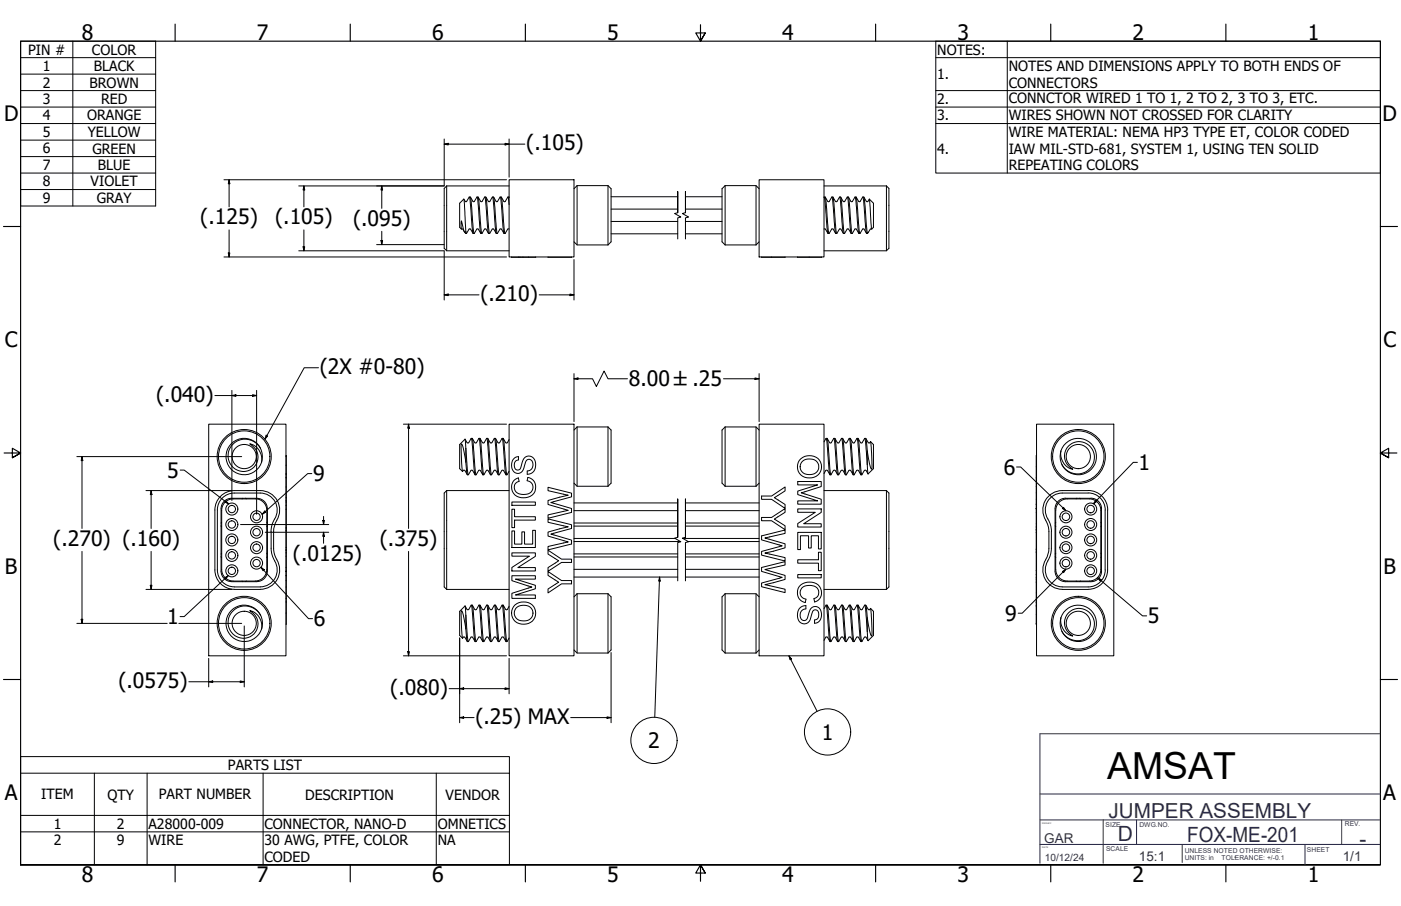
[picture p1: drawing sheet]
<svg xmlns="http://www.w3.org/2000/svg" width="864mm" height="559mm" viewBox="0 0 864 559" stroke-linecap="round" stroke-linejoin="round" font-family="sans-serif">
<!-- layer: Break Line (ANSI) -->
<path d="M418 131v-13v13l-2 1 4 2h-2v13M423 131v-13v13l-2 1 3 2h-1v13M418 331v-23v23l-2 1 4 2-2 1v23M423 331v-23v23l-2 1 3 2-1 1v23" fill="none" stroke="#000" stroke-width=".62"/>
<!-- layer: Visible (ANSI) -->
<g fill="none" stroke="#000" stroke-width=".62">
<path d="M275 115l-1 1v37l1 2h39M275 115v40M275 115h39M314 111h40v47h-40zM356 114v37M356 114l-2 2M356 114h19M375 114v37M375 114l2 2v33l-2 2M447 114h19l2 2M447 114v37M447 114l-2 2v33l2 2"/>
<path d="M466 114v37M468 111h40v47h-40zM508 115h38M546 115l2 1v37l-2 2h-38M546 115v40M286 123l1 1 2-2h1l2 22M289 122a4 4 0 0 1 2 4l1 18 2-3 2 3M290 122l2 2 2-2M294 122l2 22M294 122a4 4 0 0 1 1 4l2 18 2-3 2 3M295 122l2 2 2-2M299 122l2 22"/>
<path d="M299 122a4 4 0 0 1 1 4l2 18M300 122l1 2 3-2 1 19a1.9 1.9 0 0 0 2 3M304 122h.1M304 122l3 22M304 122l2 2 2-2h1l1 19a1.9 1.9 0 0 0 1 3M308 122h1M309 122l2 22M309 122l2 2 2-2 1 4M313 122h1M314 122h.1M377 129h41M377 121h41"/>
<path d="M377 137h41M423 129h22M423 121h22M423 137h22M508 122l2 22M508 122h.1M508 122h1M509 122l2 22 2-3 2 3M509 122l2 2 2-2 2 22M513 122h.1M513 122l3 22M513 122l2 2 3-2 1 19a1.9 1.9 0 0 0 2 3"/>
<path d="M518 122h.1M518 122l3 22M518 122l2 2 2-2 2 19a1.9 1.9 0 0 0 1 3M522 122h1M523 122l2 22 2-3 2 3M523 122l2 2 2-2 2 22M527 122a1.9 1.9 0 0 1 1 2l2 20 2-3 2 3M528 122l2 2 2-2M532 122l2 22M532 122h1v1l2 21M533 122l1 2h1l1-1M536 123l1 18"/>
<path d="M536 123l2 2v15l-1 1M284 141l-1-1v-15l3-2 1 20M284 141v-5l2 6 1 2M284 141h1l1 2M287 143l1 1M287 143v1M287 144h1M288 144l2-3 2 3M292 144h.1M296 144h1M301 144h1M302 144l2-3 2 3"/>
<path d="M307 144l2-3 2 3M314 141h-1l-2 3M315 158h15M320 158v1M322 158v1M326 158v1M338 158h14M354 149l2 2h19M377 144h41M423 144h22M447 151h19M468 149l-2 2"/>
<path d="M469 158h15M476 158v1M492 158h14M499 158v1M508 141h1l1 3M510 144h1M515 144h1M516 144l2-3 2 3M521 144l2-3 2 3M529 144h1M534 144h1M535 144h.1"/>
<path d="M535 143v1M537 141l-2 3M129 262h47v142h-47zM161 277a11 11 0 0 1 0 8M161 277a11 11 0 0 0-18-4 11 11 0 0 0 1 18 11 11 0 0 0 17-6M161 277a10 10 0 0 0-16-4 10 10 0 0 0 0 16 9 9 0 0 0 13-3 9 9 0 0 0-4-12 9 9 0 0 1 7 11M287 271l1 2 3-2 2 22M287 277l1 15 1 1 2-3 2 3M287 277v-6l-4 3v15l2 2M287 277v8M291 270a4 4 0 0 1 1 5l1 18 3-3 2 3M291 270l2 3 2-3"/>
<path d="M295 270l3 23M295 270a4 4 0 0 1 2 5l1 18 2-3 2 3M296 270l2 3 2-3M300 270l2 23M300 270h1M301 270l2 23M301 270l2 3 2-2 2 19v3h1M305 270h.1M305 270l3 23M305 270l2 3 3-2 1 19 1 3M310 270h.1M310 270l2 23 2-2"/>
<path d="M310 270l2 3 2-2M314 262h40v142h-40zM356 263l-2 2M356 263h19M356 263v37M375 263l2 2v33l-2 2M375 263v37M447 263h19l2 2M447 263l-2 2v33l2 2M447 263v37M466 263v37M468 262h40v142h-40z"/>
<path d="M509 270l3 23M509 270l-1 3M509 270a1.9 1.9 0 0 1 1 3l2 20M510 270l2 3 2-3M514 270l2 23M514 270h1M515 270l2 23M515 270l2 3 2-2 2 19a2 2 0 0 0 1 3M519 270h.1M519 270l3 23M519 270l2 3 2-3M523 270l2 20a2 2 0 0 0 1 3"/>
<path d="M523 270h1M524 270l2 23 3-3 2 3M524 270l2 3 2-3M528 270l3 23M528 270a1.9 1.9 0 0 1 1 3l2 20 2-3 2 2M529 270l2 3 2-3M533 270l2 17M533 270l1 1 1 7M534 270l1 3 2-1M535 278v9M537 272v14a3 3 0 0 1 0 3l-1-3-1-8M537 272l1 2v15l-3 3v-5"/>
<path d="M639 262h48v142h-48zM654 278a11 11 0 0 1 17-6 11 11 0 0 1 1 18 11 11 0 0 1-17-3M654 278a10 10 0 0 0 7 11 9 9 0 0 1-1-15 9 9 0 0 1 15 7 11 11 0 0 1-8 11 11 11 0 0 1-12-5M654 278a11 11 0 0 0 1 9M176 281h.1M176 295h.1M176 294h.1M176 282h.1M176 287h.1M176 292h.1M176 293h.1M176 294v13"/>
<path d="M176 281v12M176 293v1M285 291l1-1h1l1 3M287 285l1 8M287 285l-1-8-2-3 1 11v6M288 293h1M293 293h.1M298 293h.1M302 293h1M303 293l2-3 2 3M308 293l2-3 2 3M317 283l3-1v2a3 3 0 0 0-3 3 3 3 0 0 0 2 3l1-1 2-2a4 4 0 0 1 2-5 4 4 0 0 1 4 0 6 6 0 0 1 2 6 6 6 0 0 1-5 5v-2a4 4 0 0 0 3-4 4 4 0 0 0-2-4l-2 1-1 3a4 4 0 0 1-2 5 4 4 0 0 1-5-2 7 7 0 0 1 1-7z"/>
<path d="M317 296l3-1v2a4 4 0 0 0-3 5 4 4 0 0 0 6 3 4 4 0 0 0 5-3 4 4 0 0 0-3-6v-2a6 6 0 0 1 5 8 6 6 0 0 1-7 5 7 7 0 0 1-7-3 7 7 0 0 1 1-8zM354 298l2 2h19M447 300h19M468 298l-2 2M492 297h14v3l-12 4 12 4v3h-14v-2h12l-12-4v-2l12-4h-12zM494 283a7 7 0 0 1 9-1 7 7 0 0 1 2 10 7 7 0 0 1-10 2 7 7 0 0 1-1-11zM494 285a6 6 0 0 1 11 2 6 6 0 0 1-5 6 6 6 0 0 1-6-3l-1-2zM508 292l2-2 2 3M512 293h.1M512 293l2-3 2 3M516 293h1M517 293l2-3 2 3"/>
<path d="M522 293l2-3 2 3M531 293h.1M639 297v14M639 295h.1M639 295v2M639 297h.1M639 288h.1M639 281v14M138 310l4-3h16a7 7 0 0 1 7 7v38a7 7 0 0 1-7 7h-15a6 6 0 0 1-7-7v-38zM144 308a7 7 0 0 0-7 7v36a7 7 0 0 0 7 7M144 308h13M150 307l-1 1"/>
<path d="M151 307l1 1M157 308a7 7 0 0 1 7 7v36a7 7 0 0 1-7 7h-13M176 314h.1M176 312h.1M176 310h.1M176 300h.1M176 307h.1M176 309h.1M176 307v3M176 312v2M176 310v2M176 314v11"/>
<path d="M275 303l-1 1v58l1 2M275 303v61M275 303h39M316 314h1v5h13v2h-13v4h-1zM316 310h14v2h-14zM338 301l14 3v2l-12 4 12 4v2l-14 4v-2l12-3-12-4v-2l12-4-12-2zM354 310h64M354 315h64M423 310h45M423 315h45M469 306h7l8-6v3l-7 4 7 4v3l-8-6h-7zM469 319h7l8-5v2l-7 4 7 4v3l-8-6h-7z"/>
<path d="M492 314h14v2l-11 7h11v2h-14v-2l11-7h-11zM508 303h38M546 303l2 1v58l-2 2M546 303v61M639 314h.1M639 314v11M639 311v3M639 311h.1M639 308h.1M639 304h.1M639 300h.1M639 316h.1"/>
<path d="M653 310l2-2h2h15a7 7 0 0 1 7 7v36a7 7 0 0 1-7 7h-14a7 7 0 0 1-7-7v-36v-2zM657 307h15M657 307a7 7 0 0 0-7 7v38a7 7 0 0 0 7 7h15a6 6 0 0 0 7-7v-38a7 7 0 0 0-7-7M664 307l-1 1M666 307v1M671 304h-16a10 10 0 0 0-9 16M671 304a10 10 0 0 1 10 11v37a11 11 0 0 1-10 10h-16a11 11 0 0 1-9-16M136 324l1 1M137 322l-1 1M164 322l1 1M165 324l-1 1M167 328v12l2 6"/>
<path d="M169 320a10 10 0 0 0-9-16h-16a10 10 0 0 0-10 11v37a10 10 0 0 0 10 10h16a11 11 0 0 0 9-16M169 320l-1 4-1 4M171 321a12 12 0 0 0-11-18h-16a12 12 0 0 0-12 12v37a12 12 0 0 0 12 11M171 321l-2 3v3v12l1 4a13 13 0 0 1-5 20h-5M176 327h.1M176 338h.1M176 325h.1M176 339h.1M176 326h.1M176 327v11M176 325v2M176 338v3"/>
<path d="M316 327h1v9h5v-8h1v8h5v-9h2v11h-14zM338 339l8 6h6v2h-6l-8 5v-2l6-4-6-4zM338 320l14 4v2l-12 3 12 4v3l-14 3v-2l12-3-12-3v-3l12-3-12-3zM354 334h65M354 332h62M354 324h64M354 323h64M421 332h47M423 324h45M423 323h45M424 334h44M469 331l15-4v2l-13 3 13 3v3l-13 3 13 3v2l-15-4v-2l13-3-13-4z"/>
<path d="M492 328h14v11h-1v-9h-5v8h-2v-8h-5v9h-1zM639 328v11M639 339v2M639 325v3M639 325h.1M639 323h.1M639 339h.1M639 328h.1M639 327h.1M639 340h.1M645 321l1 3 1 3v12l-1 4a13 13 0 0 0 4 20h5M645 321a12 12 0 0 1 10-18h16a12 12 0 0 1 12 12v37a12 12 0 0 1-12 11"/>
<path d="M646 320l2 4v4M648 328v12l-2 6M650 324l1 1M651 322l-1 1M679 322v1M679 324v1M136 343l1 1M137 341l-1 1M149 358l1 1M152 358l-1 1M164 341l1 1M165 343l-1 1"/>
<path d="M176 355h.1M176 358h.1M176 341h.1M176 343h.1M176 350h.1M176 352h.1M176 355v14M176 341v11M176 352v3M316 355h14v2h-12l12 4v2l-12 4h12v2h-14v-3l12-4-12-4zM316 341h14v2l-11 7h11v2h-14v-2l10-7h-10zM338 352l8 6h6v2h-6l-8 6v-3l6-4-6-4z"/>
<path d="M354 356h64M354 351h64M354 344h64M354 342h64M423 356h45M423 351h45M423 344h45M423 342h45M469 350l15-4v2l-13 3 13 4v2l-13 4 13 2v3l-15-4v-2l13-4-13-4zM492 345h13v-4h1v11h-1v-5h-13zM492 354h14v2h-14zM639 359v13"/>
<path d="M639 356v3M639 352v2M639 341v11M639 354v2M639 352h.1M639 341h.1M639 354h.1M639 356h.1M639 359h.1M639 357h.1M650 343l1 1M651 341l-1 1"/>
<path d="M663 358l1 1M666 358l-1 1M679 341v1M679 343v1M144 364h16M161 379a11 11 0 0 0-18-3 11 11 0 0 0 1 18 11 11 0 0 0 17-6M161 379a10 10 0 0 0-16-3 10 10 0 0 0 0 16 9 9 0 0 0 13-3 9 9 0 0 0-4-12 9 9 0 0 1 7 11M161 379a11 11 0 0 1 0 9M176 362h.1M176 366h.1M176 369h.1M176 378h.1"/>
<path d="M176 371h.1M176 371v14M176 369v2M275 364h39M287 374l1 2 3-3 1 20a2.1 2.1 0 0 0 1 3M287 379l1 16 1 1 2-3 2 3M287 379v-5l-4 3v15l2 2M287 379v9M291 373a4 4 0 0 1 1 5l1 17 3-2 2 3M291 373l2 3 2-3 2 20a2.2 2.2 0 0 0 1 3M295 373a4 4 0 0 1 2 5l1 17 2-2 2 3M296 373l2 3 2-3 2 20v3h1"/>
<path d="M300 373a4 4 0 0 1 1 5l2 17 2-2 2 3M301 373l2 3 2-3 2 20v3h1M305 373a4 4 0 0 1 1 5l2 17 2-2 2 3M305 373l2 3 3-3 1 20 1 3M310 373a4 4 0 0 1 1 5l1 18 2-2M310 373l2 3 2-2M317 373a7 7 0 0 1 10-1 7 7 0 0 1 2 10 7 7 0 0 1-11 2 7 7 0 0 1-1-11zM318 375a6 6 0 0 1 7-2 6 6 0 0 1 3 6 6 6 0 0 1-6 4 6 6 0 0 1-5-5zM356 366l-2 2M356 366h19M356 366v37M375 366l2 2v33l-2 2"/>
<path d="M375 366v37M447 366h19l2 2M447 366l-2 2v33l2 2M447 366v37M466 366v37M493 362a8 8 0 0 1 9-3 8 8 0 0 1 4 9l-1 2-3 1v-2a4 4 0 0 0 2-5 4 4 0 0 0-5-3 4 4 0 0 0-6 3 4 4 0 0 0 4 6l-1 2a6 6 0 0 1-3-10zM493 375l2-1h2v2a4 4 0 0 0-4 3 4 4 0 0 0 3 4l1-1 1-3a4 4 0 0 1 3-5 4 4 0 0 1 5 2 6 6 0 0 1-4 8v-2a3 3 0 0 0 3-3 3 3 0 0 0-2-3l-2 1-1 2a4 4 0 0 1-2 5 4 4 0 0 1-5 0 7 7 0 0 1 0-9zM508 375l1-2 2 20a2 2 0 0 0 1 3M508 364h38M509 373a1.9 1.9 0 0 1 1 3l2 19 2-2 2 3M510 373l2 3 2-3 2 20a2 2 0 0 0 1 3M514 373a1.9 1.9 0 0 1 1 3l2 19 2-2 2 3"/>
<path d="M515 373l2 3 2-3 2 20a2 2 0 0 0 1 3M519 373a1.9 1.9 0 0 1 1 3l2 19 2-2 2 3M519 373l2 3 3-3 1 20a2 2 0 0 0 1 3M523 373a1.9 1.9 0 0 1 2 3l1 19 3-2 2 3M524 373l2 3 2-3 2 20a2 2 0 0 0 1 3M528 373a1.9 1.9 0 0 1 1 3l2 19 2-2 2 2M529 373l2 3 2-3v1l2 16M533 373l1 1 1 7M534 373l1 3 2-1M537 375v13a3 3 0 0 1 0 4l-1-3-1-8M537 375l1 2v15l-3 3v-5M639 374v11"/>
<path d="M639 371h.1M639 372v2M639 366h.1M639 372h.1M639 379h.1M639 374h.1M655 364h16M285 394l1-1h1l1 3M287 388l1 7 1 1M287 388l-1-9-2-2 1 11v6M508 395l2-2 2 3M535 381v9"/>
<path d="M639 385h.1M639 384h.1M654 381a11 11 0 0 1 17-6 11 11 0 0 1 1 18 11 11 0 0 1-17-3M654 381a10 10 0 0 0 7 11 9 9 0 0 1-1-16 9 9 0 0 1 15 8 11 11 0 0 1-8 11 11 11 0 0 1-12-5M654 381a11 11 0 0 0 1 9M354 401l2 2h19M447 403h19M468 401l-2 2"/>
<circle cx="151" cy="282" r="16"/>
<circle cx="151" cy="282" r="7"/>
<circle cx="151" cy="282" r="17"/>
<circle cx="665" cy="282" r="17"/>
<circle cx="665" cy="282" r="7"/>
<circle cx="665" cy="282" r="16"/>
<circle cx="143" cy="314" r="4"/>
<circle cx="143" cy="314" r="2.3"/>
<circle cx="158" cy="319" r="4"/>
<circle cx="158" cy="319" r="2.3"/>
<circle cx="657" cy="319" r="2.3"/>
<circle cx="657" cy="319" r="4"/>
<circle cx="672" cy="314" r="2.3"/>
<circle cx="672" cy="314" r="4"/>
<circle cx="143" cy="333" r="4"/>
<circle cx="143" cy="324" r="4"/>
<circle cx="143" cy="324" r="2.3"/>
<circle cx="143" cy="333" r="2.3"/>
<circle cx="158" cy="328" r="4"/>
<circle cx="158" cy="338" r="4"/>
<circle cx="158" cy="338" r="2.3"/>
<circle cx="158" cy="328" r="2.3"/>
<circle cx="657" cy="338" r="2.3"/>
<circle cx="657" cy="328" r="2.3"/>
<circle cx="657" cy="328" r="4"/>
<circle cx="657" cy="338" r="4"/>
<circle cx="672" cy="324" r="2.3"/>
<circle cx="672" cy="333" r="2.3"/>
<circle cx="672" cy="333" r="4"/>
<circle cx="672" cy="324" r="4"/>
<circle cx="143" cy="352" r="4"/>
<circle cx="143" cy="343" r="4"/>
<circle cx="143" cy="352" r="2.3"/>
<circle cx="143" cy="343" r="2.3"/>
<circle cx="158" cy="347" r="4"/>
<circle cx="158" cy="347" r="2.3"/>
<circle cx="657" cy="347" r="2.3"/>
<circle cx="657" cy="347" r="4"/>
<circle cx="672" cy="343" r="2.3"/>
<circle cx="672" cy="352" r="2.3"/>
<circle cx="672" cy="352" r="4"/>
<circle cx="672" cy="343" r="4"/>
<circle cx="151" cy="384" r="16"/>
<circle cx="151" cy="384" r="7"/>
<circle cx="151" cy="384" r="17"/>
<circle cx="665" cy="384" r="17"/>
<circle cx="665" cy="384" r="7"/>
<circle cx="665" cy="384" r="16"/>
</g>
<!-- layer: Symbol (ANSI) -->
<g fill="none" stroke="#000" stroke-width=".62">
<path d="M13 25h83v102h-83zM13 36h83M45 25v102M577 25h274v82h-274zM577 36h274M621 25v82M13 56h83M13 46h83M577 56h274M13 66h83M13 76h83M577 66h274"/>
<path d="M577 76h274M13 86h83M13 97h83M13 107h83M13 117h83M196 227h-8l-25 44M164 268l1 1-2 2zM111 290h3l27 21M192 292h-2l-28 25M627 288h2l28 27M701 285h-2l-25 26M139 309l2 2-2-1z"/>
<path d="M163 315l1 1-2 1zM656 313l1 2-2-1zM675 309h1l-2 2zM138 356l3-1-2 2zM141 355l-27 25h-3M161 350l2 1-1 1zM161 350l29 32h3M407 356v2h-1zM407 356l-3 86M655 352l2-1-1 2zM657 351l-27 27h-2M677 356l2 2h-1z"/>
<path d="M677 356l27 24h3M486 404l2 2-1 1zM486 404l18 35M13 477v-10h301v10M13 477h301v26M13 477v56h301v-30M58 477v56M91 477v56M162 477v56M269 477v56M13 503h301M13 513h301"/>
<circle cx="403" cy="457" r="14"/>
<circle cx="510" cy="451" r="14"/>
</g>
<!-- layer: Border (ANSI) -->
<g fill="none" stroke="#000" stroke-width=".7">
<path d="M108 15v10M216 15v10M324 15v10M432 15v10l-3-5h6l-3 5 3-5M540 15v10M648 15v10M756 15v10M2 140h11M851 140h10M3 279h10l-5-3v6l5-3-5 3M861 279h-10l5-3v6l-5-3 5 3M2 419h11"/>
<path d="M851 419h10M13 533v-508h838v508h-838h838M108 533v11M216 533v11M324 533v11M435 538l-3-5 3 5h-6l3-5v11M540 533v11M648 533v11M756 533v11"/>
</g>
<!-- layer: Sketch Geometry(AMSAT) -->
<path d="M851 453h-210v79M641 490h210M641 506h210M680 506v26M701 506v15M827 506v15M641 521h210M729 521v11M761 529h.1M804 521v12" fill="none" stroke="#262659" stroke-width=".62"/>
<!-- layer: Dimension (ANSI) -->
<g fill="none" stroke="#000" stroke-width=".62">
<path d="M274 89l2-1v1zM274 86v29h-90M274 89h50M311 88l3 1h-3zM314 86v23M138 111h174M141 111l1 2h-1zM141 111v17M187 115l1 2h-1zM187 115v13M235 115l1 2h-1zM235 115v14"/>
<path d="M138 158h174M141 156h1l-1 2zM141 142v16M184 155h90M187 152h1l-1 3zM187 142v13M232 151h42M235 148h1l-1 3zM235 143v8M274 155v30M354 160v25M274 182l2-1v1z"/>
<path d="M274 182h21M332 182h22M351 181l3 1h-3zM354 234l2-1v1zM354 234h11l3 4 4-9 3 5h12M354 230v30M446 234h22M465 233l3 1h-3zM468 230v30M132 244h26M143 244l2-1v1zM143 241v68"/>
<path d="M156 243l2 1h-2zM158 241v76M249 262h63M252 262v2h-1zM252 262v64M47 282h102M51 282v2h-1zM51 282v44M90 303h53M93 303l1 2h-1zM93 303v23M199 319v5"/>
<path d="M148 324h55M164 328h39M199 321h1l-1 3zM199 328l1 3h-1zM199 328v7M51 340v44M93 340v24M252 340v64M90 364h53M93 361h1l-1 3zM47 384h56M50 382h1v2z"/>
<path d="M110 384h39M151 386v38M283 394v52M129 406v18M148 420h3l-3 1zM249 404h63M251 402h1v2zM314 406v22M377 402v44M116 420h35M129 420h2v1zM277 425h37"/>
<path d="M283 425l3-1v1zM311 424l3 1h-3zM283 443l3-1v1zM283 443h9M352 443h25M374 442l3 1h-3z"/>
</g>
<g fill="#000">
<path d="M274 89l2-1v1zM311 88l3 1h-3zM141 111l1 2h-1zM187 115l1 2h-1zM235 115l1 2h-1zM141 156h1l-1 2zM187 152h1l-1 3zM235 148h1l-1 3zM274 182l2-1v1zM351 181l3 1h-3zM354 234l2-1v1zM465 233l3 1h-3z"/>
<path d="M143 244l2-1v1zM156 243l2 1h-2zM252 262v2h-1zM51 282v2h-1zM93 303l1 2h-1zM199 321h1l-1 3zM199 328l1 3h-1zM93 361h1l-1 3zM50 382h1v2zM129 420h2v1zM251 402h1v2zM148 420h3l-3 1z"/>
<path d="M283 425l3-1v1zM311 424l3 1h-3zM283 443l3-1v1zM374 442l3 1h-3z"/>
</g>
<!-- layer: Symbol (ANSI) -->
<path d="M164 268l1 1-2 2zM139 309l2 2-2-1zM163 315l1 1-2 1zM656 313l1 2-2-1zM675 309h1l-2 2zM138 356l3-1-2 2zM161 350l2 1-1 1zM407 356v2h-1zM655 352l2-1-1 2zM677 356l2 2h-1zM486 404l2 2-1 1z" fill="#000"/>
<text font-size="23" x="682" y="481">AMSAT</text>
<g font-size="13.1">
<text x="50" y="24">8</text>
<text x="158" y="24">7</text>
<text x="266" y="24">6</text>
<text x="374" y="24">5</text>
<text x="482" y="24">4</text>
<text x="590" y="24">3</text>
<text x="698" y="24">2</text>
<text x="806" y="24">1</text>
<text x="2" y="75">D</text>
<text x="852" y="75">D</text>
<text x="324" y="93">(.105)</text>
<text x="123" y="138">(.125)</text>
<text x="170" y="138">(.105)</text>
<text x="218" y="139">(.095)</text>
<text x="296" y="186">(.210)</text>
<text x="3" y="214">C</text>
<text x="853" y="214">C</text>
<text x="197" y="230">(2X #0-80)</text>
<text x="388" y="238">8.00 ±.25</text>
<text x="96" y="248">(.040)</text>
<text x="619" y="293">6</text>
<text x="702" y="290">1</text>
<text x="103" y="295">5</text>
<text x="193" y="297">9</text>
<text x="33" y="337">(.270) (.160)</text>
<text x="234" y="337">(.375)</text>
<text x="181" y="346">(.0125)</text>
<text x="3" y="354">B</text>
<text x="853" y="354">B</text>
<text x="620" y="383">9</text>
<text x="103" y="385">1</text>
<text x="193" y="386">6</text>
<text x="708" y="384">5</text>
<text x="73" y="424">(.0575)</text>
<text x="241" y="428">(.080)</text>
<text x="293" y="446">(.25) MAX</text>
<text x="400" y="462">2</text>
<text x="507" y="456">1</text>
<text x="3" y="494">A</text>
<text x="853" y="494">A</text>
<text x="50" y="544">8</text>
<text x="158" y="544">7</text>
<text x="266" y="544">6</text>
<text x="374" y="544">5</text>
<text x="482" y="544">4</text>
<text x="590" y="544">3</text>
<text x="698" y="544">2</text>
<text x="806" y="544">1</text>
</g>
<g font-size="13" fill="#262659">
<text x="689" y="519">D</text>
<text x="732" y="519">FOX-ME-201</text>
</g>
<g font-size="12.8" fill="#262659">
<text x="683" y="505">JUMPER ASSEMBLY</text>
<text x="838" y="522">-</text>
</g>
<g font-size="8.7">
<text x="17" y="34">PIN #</text>
<text x="57" y="34">COLOR</text>
<text x="578" y="34">NOTES:</text>
<text x="26" y="44">1</text>
<text x="58" y="44">BLACK</text>
<text x="622" y="44">NOTES AND DIMENSIONS APPLY TO BOTH ENDS OF</text>
<text x="55" y="54">BROWN</text>
<text x="578" y="49">1.</text>
<text x="622" y="54">CONNECTORS</text>
<text x="26" y="54">2</text>
<text x="26" y="64">3</text>
<text x="62" y="64">RED</text>
<text x="578" y="64">2.</text>
<text x="622" y="63">CONNCTOR WIRED 1 TO 1, 2 TO 2, 3 TO 3, ETC.</text>
<text x="26" y="74">4</text>
<text x="54" y="74">ORANGE</text>
<text x="578" y="74">3.</text>
<text x="622" y="74">WIRES SHOWN NOT CROSSED FOR CLARITY</text>
<text x="26" y="84">5</text>
<text x="54" y="84">YELLOW</text>
<text x="622" y="84">WIRE MATERIAL: NEMA HP3 TYPE ET, COLOR CODED</text>
<text x="26" y="95">6</text>
<text x="57" y="95">GREEN</text>
<text x="578" y="95">4.</text>
<text x="622" y="95">IAW MIL-STD-681, SYSTEM 1, USING TEN SOLID</text>
<text x="26" y="105">7</text>
<text x="60" y="105">BLUE</text>
<text x="622" y="105">REPEATING COLORS</text>
<text x="26" y="115">8</text>
<text x="56" y="115">VIOLET</text>
<text x="26" y="125">9</text>
<text x="60" y="125">GRAY</text>
<text x="140" y="475">PARTS LIST</text>
<text x="25" y="493">ITEM</text>
<text x="66" y="493">QTY</text>
<text x="98" y="493">PART NUMBER</text>
<text x="188" y="493">DESCRIPTION</text>
<text x="275" y="493">VENDOR</text>
<text x="33" y="511">1</text>
<text x="72" y="511">2</text>
<text x="92" y="511">A28000-009</text>
<text x="163" y="511">CONNECTOR, NANO-D</text>
<text x="270" y="511">OMNETICS</text>
<text x="33" y="521">2</text>
<text x="72" y="521">9</text>
<text x="92" y="521">WIRE</text>
<text x="163" y="521">30 AWG, PTFE, COLOR</text>
<text x="270" y="521">NA</text>
<text x="163" y="532">CODED</text>
</g>
<g font-size="8.3" fill="#262659">
<text x="644" y="520">GAR</text>
<text x="702" y="531">15:1</text>
<text x="828" y="531">1/1</text>
</g>
<text font-size="6.2" fill="#262659" x="644" y="531">10/12/24</text>
<g font-size="4.1" fill="#262659">
<text x="829" y="510">REV.</text>
<text x="681" y="510">SIZE</text>
<text x="702" y="510">DWG.NO.</text>
<text x="682" y="525">SCALE</text>
<text x="730" y="526">UNLESS NOTED OTHERWISE:</text>
<text x="806" y="525">SHEET</text>
<text x="730" y="531">UNITS: in</text>
<text x="753" y="531">TOLERANCE: +/-0.1</text>
</g>
<g font-size="1.3" fill="#262659">
<text x="642" y="508">DWN BY:</text>
<text x="642" y="523">DATE:</text>
</g>
</svg>
